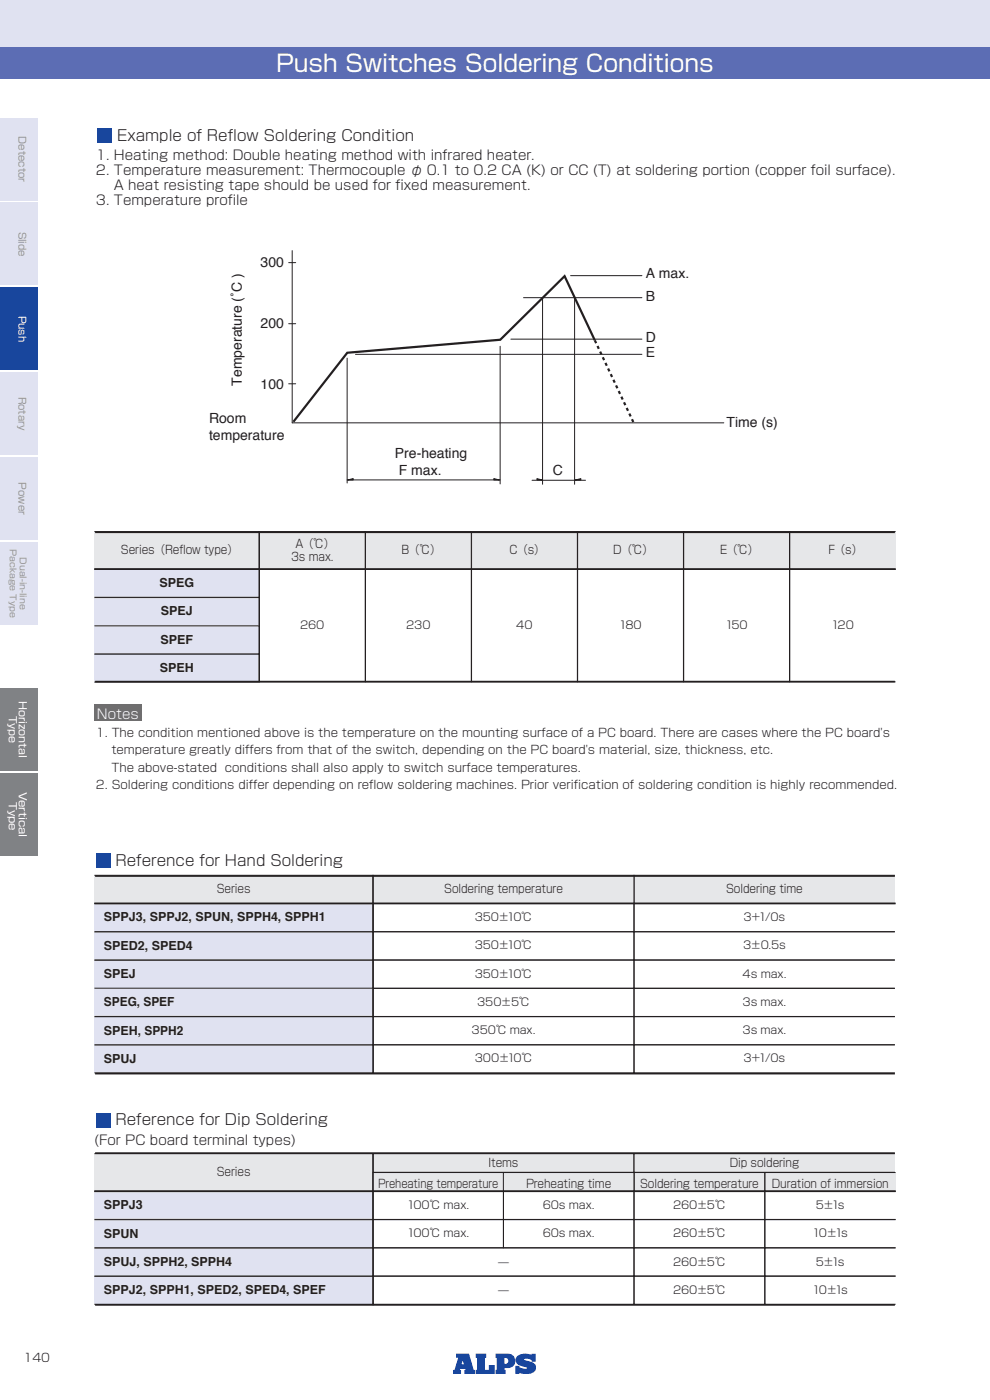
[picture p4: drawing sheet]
<svg xmlns="http://www.w3.org/2000/svg" width="210mm" height="297mm" viewBox="0 0 210 297" stroke-linecap="round" stroke-linejoin="round" font-family="sans-serif">
<path d="M-.1 10h210.2v6.7h-210.2z" fill="#5c6db4"/>
<path d="M-.1 -.1h210.2v10.1h-210.2z" fill="#e0e2f1"/>
<path d="M207 10h3.1v6.7h-3.1z" fill="#5c6db4"/>
<path d="M207 -.1h3.1v10.1h-3.1z" fill="#e0e2f1"/>
<path d="M96.8 287.3v.6h.5l-.8 2.8h-.3v.7h1.5v-.7h-.3l.1-.4h1.3l.1 .4h-.3v.7h2.1v-.7h-.3l-1-3.4zM98.2 288.2l.4 1.3h-.8z" fill="#18469d"/>
<path d="M96.8 287.3h2.6l1 3.4h.3v.7h-2.1v-.7h.3l-.1-.4h-1.3l-.1 .4h.3v.7h-1.5v-.7h.3l.8-2.8h-.5zM98.2 288.2l.4 1.3h-.8z" fill="none" stroke="#18469d" stroke-width=".21"/>
<path d="M101 287.3h2v.6h-.3v2.8h1.1v-1h1v1.7h-3.8v-.7h.3v-2.8h-.3z" fill="#18469d"/>
<path d="M101 287.3h2v.6h-.3v2.8h1.1v-1h1v1.7h-3.8v-.7h.3v-2.8h-.3z" fill="none" stroke="#18469d" stroke-width=".21"/>
<path d="M105.2 287.3v.7h.3v2.7h-.3v.7h1.9v-.7h-.2v-.6h.9a1.42 1.42 0 0 0 1.4-1.4 1.42 1.42 0 0 0-1.4-1.4zM106.9 288a.79 .79 0 0 1 1 .7 .79 .79 0 0 1-1 .8z" fill="#18469d"/>
<path d="M105.2 287.3h2.6a1.42 1.42 0 0 1 1.4 1.4 1.42 1.42 0 0 1-1.4 1.4h-.9v.6h.2v.7h-1.9v-.7h.3v-2.7h-.3zM106.9 288a.79 .79 0 0 1 1 .7 .79 .79 0 0 1-1 .8z" fill="none" stroke="#18469d" stroke-width=".21"/>
<path d="M109.7 287.8a2.99 2.99 0 0 1 3.2-.2v-.3h.6v1.5h-.6v-.4a1.36 1.36 0 0 0-1.8 0l.3 .3a3.8 3.8 0 0 1 2.2 1 1.33 1.33 0 0 1-1.5 1.7h-.9l-1.1-.3v.3h-.7v-1.5h.7v.2l.7 .3h1l.2-.2-.5-.3a2.81 2.81 0 0 1-1.9-.9l-.1-.5z" fill="#18469d"/>
<path d="M109.7 287.8a2.99 2.99 0 0 1 3.2-.2v-.3h.6v1.5h-.6v-.4a1.36 1.36 0 0 0-1.8 0l.3 .3a3.8 3.8 0 0 1 2.2 1 1.33 1.33 0 0 1-1.5 1.7h-.9l-1.1-.3v.3h-.7v-1.5h.7v.2l.7 .3h1l.2-.2-.5-.3a2.81 2.81 0 0 1-1.9-.9l-.1-.5z" fill="none" stroke="#18469d" stroke-width=".21"/>
<g fill="#e0e2f1">
<path d="M-.1 25h8.1v17.5h-8.1z"/>
<path d="M-.1 43h8.1v17.5h-8.1z"/>
</g>
<path d="M-.1 61h8.1v17.5h-8.1z" fill="#18469d"/>
<g fill="#e0e2f1">
<path d="M-.1 79h8.1v17.5h-8.1z"/>
<path d="M-.1 97h8.1v17.5h-8.1z"/>
<path d="M-.1 115h8.1v17.5h-8.1z"/>
</g>
<g fill="#808285">
<path d="M0 146h8v17.5h-8z"/>
<path d="M0 164h8v17.5h-8z"/>
</g>
<path d="M134.5 185.7h55.3v5.9h-55.3z" fill="#e6e7e9"/>
<path d="M189.8 185.7h-55.3v5.9h55.3" fill="none" stroke="#231f20" stroke-width=".21"/>
<path d="M20 138.8h35v5.9h-35z" fill="#e0e2f1"/>
<path d="M20 138.8h35v5.9h-35" fill="none" stroke="#231f20" stroke-width=".21"/>
<path d="M20 185.7h59.1v5.9h-59.1z" fill="#e6e7e9"/>
<path d="M20 185.7h59.1v5.9h-59.1" fill="none" stroke="#231f20" stroke-width=".21"/>
<path d="M20 244.7h59.1v8h-59.1z" fill="#e6e7e9"/>
<path d="M20 244.7h59.1v8h-59.1" fill="none" stroke="#231f20" stroke-width=".21"/>
<path d="M20.7 27.3h3v3h-3z" fill="#18469d"/>
<path d="M126.2 72.2l-6.4-13.6-13.7 13.5-32.4 2.7-11.5 14.7" fill="none" stroke="#231f20" stroke-width=".47"/>
<path d="M126.2 72.2l8.2 17.5" fill="none" stroke="#231f20" stroke-width=".47" stroke-dasharray=".7 .7" stroke-linecap="butt"/>
<g fill="none" stroke="#231f20" stroke-width=".21">
<path d="M61.2 55.7h1.5M62 53.2v36.5h91.5M121 58.5h15.2M61.2 68.7h1.5M73.6 76v26.5M75.4 75.2h60.8M106.1 73.5v29.2M108.4 71.9h27.8M111.1 63.1h25.1M115.1 63.4v39.3M121.9 63.4v39.3M61.2 81.4h1.5"/>
<path d="M73.6 101.8h32.5M112.9 101.9h11.3"/>
</g>
<path d="M104.8 101.5l1.2 .3h-1.2z" fill="#231f20"/>
<path d="M104.8 101.5l1.2 .3h-1.2z" fill="none" stroke="#231f20" stroke-width=".21"/>
<path d="M73.7 101.8l1.2-.3v.3z" fill="#231f20"/>
<path d="M73.7 101.8l1.2-.3v.3z" fill="none" stroke="#231f20" stroke-width=".21"/>
<path d="M122 101.8l1.2-.3v.3z" fill="#231f20"/>
<path d="M122 101.8l1.2-.3v.3z" fill="none" stroke="#231f20" stroke-width=".21"/>
<path d="M113.9 101.5l1.2 .3h-1.2z" fill="#231f20"/>
<path d="M113.9 101.5l1.2 .3h-1.2z" fill="none" stroke="#231f20" stroke-width=".21"/>
<path d="M20 149.5h10v3.5h-10z" fill="#6c6d70"/>
<path d="M55 120.8h22.5v23.8h-22.5z" fill="none" stroke="#231f20" stroke-width=".21"/>
<path d="M20 112.8h35v7.9h-35z" fill="#e6e7e9"/>
<path d="M20 112.8h35v7.9h-35M77.5 120.8h22.5v23.8h-22.5zM100 120.8h22.5v23.8h-22.5zM122.5 120.8h22.5v23.8h-22.5zM145 120.8h22.5v23.8h-22.5zM190 120.8h-22.5v23.8h22.5" fill="none" stroke="#231f20" stroke-width=".21"/>
<path d="M20 120.8h35v5.9h-35z" fill="#e0e2f1"/>
<path d="M20 120.8h35v5.9h-35" fill="none" stroke="#231f20" stroke-width=".21"/>
<path d="M20 126.8h35v5.9h-35z" fill="#e0e2f1"/>
<path d="M20 126.8h35v5.9h-35" fill="none" stroke="#231f20" stroke-width=".21"/>
<path d="M20 132.8h35v5.9h-35z" fill="#e0e2f1"/>
<path d="M20 132.8h35v5.9h-35" fill="none" stroke="#231f20" stroke-width=".21"/>
<path d="M55 112.8h22.5v7.9h-22.5z" fill="#e6e7e9"/>
<path d="M55 112.8h22.5v7.9h-22.5z" fill="none" stroke="#231f20" stroke-width=".21"/>
<path d="M77.5 112.8h22.5v7.9h-22.5z" fill="#e6e7e9"/>
<path d="M77.5 112.8h22.5v7.9h-22.5z" fill="none" stroke="#231f20" stroke-width=".21"/>
<path d="M100 112.8h22.5v7.9h-22.5z" fill="#e6e7e9"/>
<path d="M100 112.8h22.5v7.9h-22.5z" fill="none" stroke="#231f20" stroke-width=".21"/>
<path d="M122.5 112.8h22.5v7.9h-22.5z" fill="#e6e7e9"/>
<path d="M122.5 112.8h22.5v7.9h-22.5z" fill="none" stroke="#231f20" stroke-width=".21"/>
<path d="M145 112.8h22.5v7.9h-22.5z" fill="#e6e7e9"/>
<path d="M145 112.8h22.5v7.9h-22.5z" fill="none" stroke="#231f20" stroke-width=".21"/>
<path d="M167.5 112.8h22.5v7.9h-22.5z" fill="#e6e7e9"/>
<path d="M55 112.7v32M190 112.8h-22.5v7.9h22.5M190 270.7h-27.7v6h27.7" fill="none" stroke="#231f20" stroke-width=".21"/>
<path d="M20 120.7h170" fill="none" stroke="#231f20" stroke-width=".35"/>
<path d="M134.5 248.7h27.7v4h-27.7z" fill="#e6e7e9"/>
<path d="M134.5 248.7h27.7v4h-27.7z" fill="none" stroke="#231f20" stroke-width=".21"/>
<path d="M162.3 248.7h27.7v4h-27.7z" fill="#e6e7e9"/>
<path d="M190 248.7h-27.7v4h27.7" fill="none" stroke="#231f20" stroke-width=".21"/>
<path d="M79.1 248.7h27.7v4h-27.7z" fill="#e6e7e9"/>
<path d="M79.1 248.7h27.7v4h-27.7z" fill="none" stroke="#231f20" stroke-width=".21"/>
<path d="M106.8 248.7h27.7v4h-27.7z" fill="#e6e7e9"/>
<path d="M106.8 248.7h27.7v4h-27.7z" fill="none" stroke="#231f20" stroke-width=".21"/>
<path d="M20 270.7h59.1v6h-59.1z" fill="#e0e2f1"/>
<path d="M20 270.7h59.1v6h-59.1" fill="none" stroke="#231f20" stroke-width=".21"/>
<path d="M20 264.7h59.1v6h-59.1z" fill="#e0e2f1"/>
<path d="M20 264.7h59.1v6h-59.1" fill="none" stroke="#231f20" stroke-width=".21"/>
<path d="M20 258.7h59.1v6h-59.1z" fill="#e0e2f1"/>
<path d="M20 258.7h59.1v6h-59.1" fill="none" stroke="#231f20" stroke-width=".21"/>
<path d="M20 252.7h59.1v6h-59.1z" fill="#e0e2f1"/>
<g fill="none" stroke="#231f20" stroke-width=".21">
<path d="M20 252.7h59.1v6h-59.1M79.1 252.7h27.7v6h-27.7zM79.1 258.7h27.7v6h-27.7zM106.8 252.7h27.7v6h-27.7zM106.8 258.7h27.7v6h-27.7zM134.5 252.7h27.7v6h-27.7zM134.5 258.7h27.7v6h-27.7zM190 252.7h-27.7v6h27.7M190 258.7h-27.7v6h27.7M79.2 264.7h55.3v6h-55.3zM79.2 270.7h55.3v6h-55.3zM134.5 264.7h27.7v6h-27.7z"/>
<path d="M134.5 270.7h27.7v6h-27.7zM190 264.7h-27.7v6h27.7"/>
</g>
<path d="M79.2 244.7h55.3v4h-55.3z" fill="#e6e7e9"/>
<path d="M79.2 244.7h55.3v4h-55.3z" fill="none" stroke="#231f20" stroke-width=".21"/>
<path d="M134.5 244.7h55.3v4h-55.3z" fill="#e6e7e9"/>
<path d="M79.1 244.7v32.2M189.8 244.7h-55.3v4h55.3" fill="none" stroke="#231f20" stroke-width=".21"/>
<path d="M20 252.7h170" fill="none" stroke="#231f20" stroke-width=".35"/>
<path d="M20.4 236.1h3v3h-3z" fill="#18469d"/>
<path d="M79.2 221.7h55.3v5.9h-55.3z" fill="none" stroke="#231f20" stroke-width=".21"/>
<path d="M20 221.7h59.1v5.9h-59.1z" fill="#e0e2f1"/>
<path d="M79.2 215.7h55.3v5.9h-55.3zM20 221.7h59.1v5.9h-59.1M189.8 221.7h-55.3v5.9h55.3" fill="none" stroke="#231f20" stroke-width=".21"/>
<path d="M20 215.7h59.1v5.9h-59.1z" fill="#e0e2f1"/>
<path d="M20 215.7h59.1v5.9h-59.1" fill="none" stroke="#231f20" stroke-width=".21"/>
<path d="M20 209.7h59.1v5.9h-59.1z" fill="#e0e2f1"/>
<path d="M20 209.7h59.1v5.9h-59.1" fill="none" stroke="#231f20" stroke-width=".21"/>
<path d="M20 203.7h59.1v5.9h-59.1z" fill="#e0e2f1"/>
<path d="M20 203.7h59.1v5.9h-59.1" fill="none" stroke="#231f20" stroke-width=".21"/>
<path d="M20 197.7h59.1v5.9h-59.1z" fill="#e0e2f1"/>
<path d="M20 197.7h59.1v5.9h-59.1" fill="none" stroke="#231f20" stroke-width=".21"/>
<path d="M20 191.7h59.1v5.9h-59.1z" fill="#e0e2f1"/>
<path d="M20 191.7h59.1v5.9h-59.1M79.2 191.7h55.3v5.9h-55.3zM79.2 197.7h55.3v5.9h-55.3zM189.8 191.7h-55.3v5.9h55.3M189.8 197.7h-55.3v5.9h55.3M79.2 203.7h55.3v5.9h-55.3zM79.2 209.7h55.3v5.9h-55.3zM189.8 203.7h-55.3v5.9h55.3M189.8 209.7h-55.3v5.9h55.3M189.8 215.7h-55.3v5.9h55.3" fill="none" stroke="#231f20" stroke-width=".21"/>
<path d="M79.2 185.7h55.3v5.9h-55.3z" fill="#e6e7e9"/>
<path d="M79.1 185.8v41.8M79.2 185.7h55.3v5.9h-55.3z" fill="none" stroke="#231f20" stroke-width=".21"/>
<path d="M20 191.7h170" fill="none" stroke="#231f20" stroke-width=".35"/>
<path d="M20.4 181.1h3v3h-3z" fill="#18469d"/>
<path d="M20.2 112.9h169.6M20.2 144.6h169.6M20.2 185.8h169.6M20.2 227.8h169.6M20.2 244.6h169.6M20.2 276.8h169.6" fill="none" stroke="#231f20" stroke-width=".35"/>
<text font-size="4.9" fill="#fff" x="58.6" y="15.2">Push Switches Soldering Conditions</text>
<g font-size="3.2" fill="#231f20">
<text x="24.9" y="29.9">Example of Reflow Soldering Condition</text>
<text x="24.5" y="183.7">Reference for Hand Soldering</text>
<text x="24.5" y="238.7">Reference for Dip Soldering</text>
</g>
<g font-size="3" fill="#231f20">
<text x="55.3" y="56.7">300</text>
<text x="137" y="59">A max.</text>
<text x="137" y="63.8">B</text>
<text x="55.3" y="69.7">200</text>
<text x="137" y="75.8">E</text>
<text x="137" y="72.6">D</text>
<text x="51.3" y="81.8" transform="rotate(-90 51.3 81.8)">Temperature (˚C )</text>
<text x="55.3" y="82.5">100</text>
<text x="44.3" y="89.8">Room</text>
<text x="44.3" y="93.3">temperature</text>
<text x="154.1" y="90.6">Time (s)</text>
<text x="83.8" y="97.2">Pre-heating</text>
<text x="84.6" y="100.8">F max.</text>
<text x="117.3" y="100.7">C</text>
</g>
<g font-size="2.8" fill="#231f20">
<text x="20.4" y="34">1. Heating method: Double heating method with infrared heater.</text>
<text x="20.4" y="37.2">2. Temperature measurement: Thermocouple φ 0.1 to 0.2 CA (K) or CC (T) at soldering portion (copper foil surface).</text>
<text x="24.1" y="40.4">A heat resisting tape should be used for fixed measurement.</text>
<text x="20.4" y="43.5">3. Temperature profile</text>
<text x="20" y="242.8">(For PC board terminal types)</text>
</g>
<text font-size="2.8" fill="#fff" x="20.6" y="152.5">Notes</text>
<g font-size="2.6" fill="#231f20">
<text x="33.8" y="124.5">SPEG</text>
<text x="34.1" y="130.5">SPEJ</text>
<text x="34" y="136.5">SPEF</text>
<text x="33.9" y="142.5">SPEH</text>
<text x="22.1" y="195.5">SPPJ3, SPPJ2, SPUN, SPPH4, SPPH1</text>
<text x="22.1" y="201.5">SPED2, SPED4</text>
<text x="22.1" y="207.5">SPEJ</text>
<text x="22.1" y="213.5">SPEG, SPEF</text>
<text x="22.1" y="219.5">SPEH, SPPH2</text>
<text x="22.1" y="225.4">SPUJ</text>
<text x="22.1" y="256.5">SPPJ3</text>
<text x="22.1" y="262.5">SPUN</text>
<text x="22.1" y="268.5">SPUJ, SPPH2, SPPH4</text>
<text x="22.1" y="274.5">SPPJ2, SPPH1, SPED2, SPED4, SPEF</text>
</g>
<g font-size="2.5" fill="#231f20">
<text x="25.7" y="117.6">Series（Reflow type）</text>
<text x="61.7" y="119">3s max.</text>
<text x="62.7" y="116.2">A（℃）</text>
<text x="85.2" y="117.6">B（℃）</text>
<text x="108.1" y="117.6">C（s）</text>
<text x="130.1" y="117.6">D（℃）</text>
<text x="152.7" y="117.6">E（℃）</text>
<text x="175.7" y="117.6">F（s）</text>
<text x="20.4" y="156.3">1. The condition mentioned above is the temperature on the mounting surface of a PC board. There are cases where the PC board's</text>
<text x="20.4" y="160">temperature greatly differs from that of the switch, depending on the PC board's material, size, thickness, etc.</text>
<text x="20.4" y="167.4">2. Soldering conditions differ depending on reflow soldering machines. Prior verification of soldering condition is highly recommended.</text>
<text x="23.6" y="163.7">The above-stated conditions shall also apply to switch surface temperatures.</text>
<text x="46" y="189.5">Series</text>
<text x="94.2" y="189.5">Soldering temperature</text>
<text x="154" y="189.5">Soldering time</text>
<text x="46" y="249.5">Series</text>
<text x="80.2" y="251.9">Preheating temperature</text>
<text x="103.6" y="247.5">Items</text>
<text x="111.6" y="251.9">Preheating time</text>
<text x="135.8" y="251.9">Soldering temperature</text>
<text x="154.8" y="247.5">Dip soldering</text>
<text x="163.7" y="251.9">Duration of immersion</text>
<text x="5" y="289">140</text>
</g>
<g font-size="2.3" fill="#231f20">
<text x="63.7" y="133.5">260</text>
<text x="86.2" y="133.5">230</text>
<text x="109.5" y="133.5">40</text>
<text x="131.3" y="133.5">180</text>
<text x="153.8" y="133.5">150</text>
<text x="176.3" y="133.5">120</text>
<text x="100.7" y="195.4">350±10℃</text>
<text x="157.7" y="195.4">3+1/0s</text>
<text x="100.7" y="201.4">350±10℃</text>
<text x="157.6" y="201.4">3±0.5s</text>
<text x="100.7" y="207.4">350±10℃</text>
<text x="157.5" y="207.4">4s max.</text>
<text x="101.2" y="213.4">350±5℃</text>
<text x="157.5" y="213.4">3s max.</text>
<text x="100" y="219.4">350℃ max.</text>
<text x="157.5" y="219.4">3s max.</text>
<text x="100.7" y="225.4">300±10℃</text>
<text x="157.7" y="225.4">3+1/0s</text>
<text x="86.3" y="256.5">100℃ max.</text>
<text x="115.1" y="256.5">60s max.</text>
<text x="142.8" y="256.5">260±5℃</text>
<text x="173" y="256.5">5±1s</text>
<text x="86.3" y="262.5">100℃ max.</text>
<text x="115.1" y="262.5">60s max.</text>
<text x="142.8" y="262.5">260±5℃</text>
<text x="172.3" y="262.5">10±1s</text>
<text x="105.7" y="268.5">—</text>
<text x="142.8" y="268.5">260±5℃</text>
<text x="173" y="268.5">5±1s</text>
<text x="105.7" y="274.5">—</text>
<text x="142.8" y="274.5">260±5℃</text>
<text x="172.3" y="274.5">10±1s</text>
</g>
<g font-size="2.2" fill="#fff">
<text x="4" y="148.8" transform="rotate(90 4 148.8)">Horizontal</text>
<text x="1.9" y="151.9" transform="rotate(90 1.9 151.9)">Type</text>
<text x="4" y="167.9" transform="rotate(90 4 167.9)">Vertical</text>
<text x="1.9" y="170.1" transform="rotate(90 1.9 170.1)">Type</text>
</g>
<g font-size="2.1" fill="#939598">
<text x="4" y="28.9" transform="rotate(90 4 28.9)">Detector</text>
<text x="4" y="49.2" transform="rotate(90 4 49.2)">Slide</text>
<text x="4" y="84.1" transform="rotate(90 4 84.1)">Rotary</text>
<text x="4" y="102.3" transform="rotate(90 4 102.3)">Power</text>
</g>
<text font-size="2.1" fill="#fff" x="4" y="67" transform="rotate(90 4 67)">Push</text>
<g font-size="1.8" fill="#939598">
<text x="2.1" y="116.5" transform="rotate(90 2.1 116.5)">Package Type</text>
<text x="4.2" y="118.2" transform="rotate(90 4.2 118.2)">Dual-in-line</text>
</g>
</svg>
